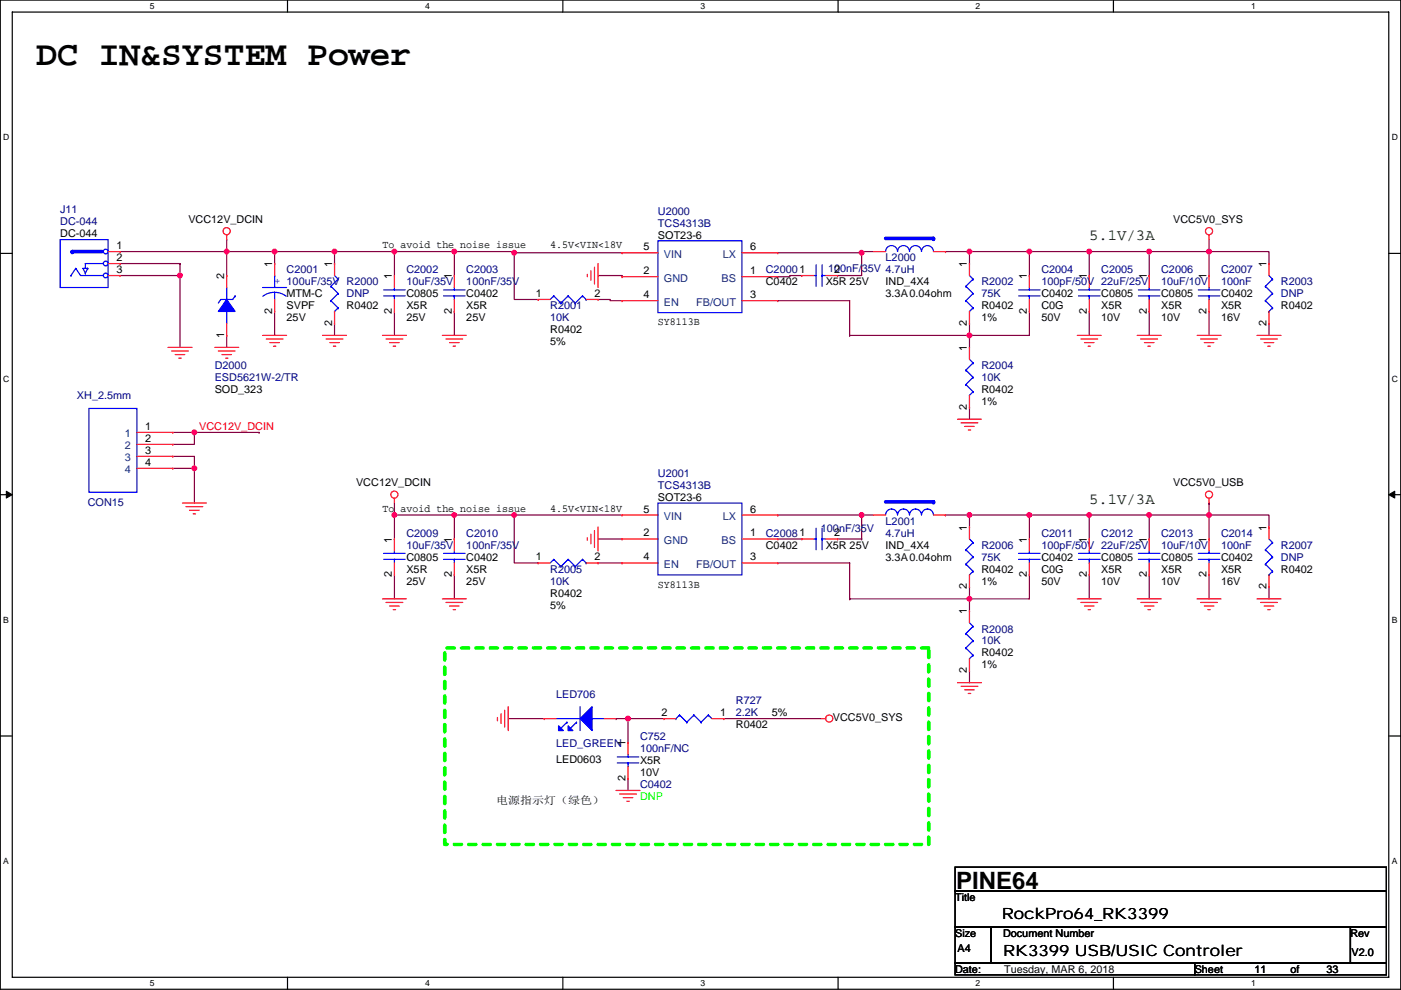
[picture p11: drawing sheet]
<svg xmlns="http://www.w3.org/2000/svg" width="297mm" height="210mm" viewBox="0 0 297 210" stroke-linecap="round" stroke-linejoin="round" font-family="sans-serif">
<path d="M.1 0h296.9v209.8h-296.9zM2.6 2.6h291.8v204.7h-291.8z" fill="none" stroke="#000" stroke-width=".25"/>
<g fill="#fff">
<path d="M31.8 .3h1v2h-1z"/>
<path d="M31.8 207.5h1v2.1h-1z"/>
</g>
<path d="M61 0v2.6M61 207.3v2.5" fill="none" stroke="#000" stroke-width=".25"/>
<g fill="#fff">
<path d="M90.1 .3h1v2h-1z"/>
<path d="M90.1 207.5h1v2.1h-1z"/>
</g>
<path d="M119.3 0v2.6M119.3 207.3v2.5" fill="none" stroke="#000" stroke-width=".25"/>
<g fill="#fff">
<path d="M148.5 .3h1v2h-1z"/>
<path d="M148.5 207.5h1v2.1h-1z"/>
</g>
<path d="M177.7 0v2.6M177.7 207.3v2.5" fill="none" stroke="#000" stroke-width=".25"/>
<g fill="#fff">
<path d="M206.9 .3h1v2h-1z"/>
<path d="M206.9 207.5h1v2.1h-1z"/>
</g>
<path d="M236.1 0v2.6M236.1 207.3v2.5" fill="none" stroke="#000" stroke-width=".25"/>
<g fill="#fff">
<path d="M265.2 .3h1v2h-1z"/>
<path d="M265.2 207.5h1v2.1h-1z"/>
<path d="M.7 28.2h1.3v2h-1.3z"/>
<path d="M295.1 28.2h1.3v2h-1.3z"/>
<path d="M.7 79.3h1.3v2.1h-1.3z"/>
<path d="M295.1 79.3h1.3v2.1h-1.3z"/>
</g>
<path d="M.1 53.7h2.5M294.4 53.7h2.6" fill="none" stroke="#000" stroke-width=".25"/>
<g fill="#fff">
<path d="M.7 130.5h1.2v2h-1.2z"/>
<path d="M295.1 130.5h1.2v2h-1.2z"/>
</g>
<path d="M.1 104.9h2.5M294.4 104.9h2.6" fill="none" stroke="#000" stroke-width=".25"/>
<path d="M1.3 104.2l1.3 .7-1.3 .7zM294.4 104.9l1.3-.7v1.4z" fill="#000" stroke="#000" stroke-width=".21"/>
<g fill="#fff">
<path d="M.7 181.7h1.2v2h-1.2z"/>
<path d="M295.1 181.7h1.2v2h-1.2z"/>
</g>
<path d="M.1 156.1h2.5M294.4 156.1h2.6M202.5 196.6h7.6v7.6h-7.6zM202.5 183.9h91.4v5.1h-91.4zM202.5 189h91.4v7.6h-91.4zM210.1 196.6h76.2v7.6h-76.2zM286.3 196.6h7.6v7.6h-7.6zM202.5 204.2h50.8v2.6h-50.8zM253.3 204.2h40.6v2.6h-40.6z" fill="none" stroke="#000" stroke-width=".25"/>
<path d="M94.3 137.4h102.6v41.7h-102.6z" fill="none" stroke="#0f0" stroke-width=".76" stroke-dasharray="1.5 1.5"/>
<g fill="none" stroke="#800040" stroke-width=".25">
<path d="M25.5 53.4h22.6M25.5 58.4h12.7M25.5 55.9h12.7M38.2 55.9h.1M38.2 58.4v15.3M38.2 55.9v2.5M48.1 50.8v2.6M48.1 53.4h10.1M48.1 53.4h.1M48.1 53.4v5M58.2 53.4h12.7M58.2 53.4h.1"/>
<path d="M58.2 53.4v2.5M70.9 55.9h.1M70.9 53.4h12.7M70.9 53.4v2.5M83.6 53.4h12.7M83.6 53.4v5M83.6 53.4h.1M96.3 53.4h.1M96.3 53.4h12.7v.2M96.3 53.4v5M109 53.6v9.9h5.1M109 53.6h.1"/>
<path d="M109 53.6h22.9M126.8 58.4h5.1v.3M164.9 53.6h17.8M170 58.4h-2.6v.3h-2.5M182.7 53.6v4.8h-5.1M182.7 53.6h.1M185.2 53.4h-2.5v.2M200.5 53.4h5M205.5 53.4h12.7M205.5 53.4h.1M205.5 53.4v2.5M218.2 53.4v5"/>
<path d="M218.2 53.4h.1M218.2 53.4h12.7M230.9 53.4h12.7M230.9 53.4v5M243.6 53.4h.1M243.6 53.4h12.7M243.6 53.4v5M256.3 53.4h.1M256.3 50.8v2.6M256.3 53.4h12.7v2.5M256.3 53.4v5M48.1 71.1v2.6"/>
<path d="M58.2 66.1v5M70.9 68.6v2.5M83.6 66.1v5M96.3 66.1v5M126.8 63.5h2.5v.3h2.6M164.9 63.8h15.2v7.3M180.1 71.1h.1M180.1 71.1h25.4M205.5 68.6v2.5M205.5 71.1v2.6M218.2 66.1v5h-12.7M230.9 66.1v5"/>
<path d="M243.6 66.1v5M256.3 66.1v5M269 68.6v2.5M36.6 96.8h4.6v2.5M36.6 91.7h4.6M36.6 99.3h4.6M41.2 91.7h.1M41.2 99.3h.1M41.2 99.3v7.4M54.9 91.7h-13.7v2.6h-4.6M54.9 91.7h.1M205.5 86.4v2.5"/>
<path d="M83.6 109.2h.1M83.6 106.7v2.5M96.3 109.2v5.1M96.3 109.2h12.7M96.3 109.2h-12.7v5.1M96.3 109.2h.1M109 109.2v10.2h5.1M109 109.2h.1M109 109.2h22.9M126.8 114.3h5.1M126.8 119.4h5.1M164.9 114.3h5.1"/>
<path d="M164.9 119.4h15.2v7.6M164.9 109.2h17.8M177.6 114.3h5.1M182.7 114.3h.1M182.7 109.2h2.5M182.7 109.2v5.1M200.5 109.2h5M205.5 109.2h12.7M205.5 109.2h.1M205.5 109.2v2.6M218.2 109.2v5.1M218.2 109.2h.1"/>
<path d="M218.2 109.2h25.4M230.9 109.2h.1M230.9 109.2v5.1M243.6 109.2v5.1M243.6 109.2h12.7M256.3 109.2v5.1M256.3 106.7h.1M256.3 109.2h12.7v2.6M256.3 106.7v2.5M83.6 121.9v5.1M96.3 121.9v5.1M180.1 127h.1"/>
<path d="M180.1 127h25.4M205.5 124.5v2.5M205.5 127v2.6M218.2 121.9v5.1h-12.7M230.9 121.9v5.1M243.6 121.9v5.1M256.3 121.9v5.1M269 124.5v2.5M107.8 152.4h7.6M130.6 152.4h.1M130.6 152.4h2.6M133.2 152.4h7.6"/>
<path d="M133.2 152.4h.1M133.2 152.4v5.1M153.5 152.4h20.5M205.5 142.3v2.5M133.2 165.1v2.6"/>
</g>
<g fill="#f0f" stroke="#f0f" stroke-width=".25">
<circle cx="38.1" cy="58.4" r=".5"/>
<circle cx="109" cy="53.6" r=".5"/>
<circle cx="182.7" cy="53.6" r=".5"/>
<circle cx="205.5" cy="53.3" r=".5"/>
<circle cx="205.5" cy="71.1" r=".5"/>
<circle cx="230.9" cy="53.3" r=".5"/>
<circle cx="218.2" cy="53.3" r=".5"/>
<circle cx="243.6" cy="53.3" r=".5"/>
<circle cx="109" cy="109.2" r=".5"/>
<circle cx="182.7" cy="109.2" r=".5"/>
<circle cx="205.5" cy="109.2" r=".5"/>
<circle cx="205.5" cy="127" r=".5"/>
<circle cx="230.9" cy="109.2" r=".5"/>
<circle cx="218.2" cy="109.2" r=".5"/>
<circle cx="243.6" cy="109.2" r=".5"/>
<circle cx="256.3" cy="109.2" r=".5"/>
<circle cx="96.3" cy="109.2" r=".5"/>
<circle cx="83.6" cy="109.2" r=".5"/>
<circle cx="256.3" cy="53.3" r=".5"/>
<circle cx="96.3" cy="53.3" r=".5"/>
<circle cx="48.1" cy="53.3" r=".5"/>
<circle cx="58.2" cy="53.3" r=".5"/>
<circle cx="70.9" cy="53.3" r=".5"/>
<circle cx="83.6" cy="53.3" r=".5"/>
<circle cx="41.2" cy="91.7" r=".5"/>
<circle cx="41.2" cy="99.3" r=".5"/>
<circle cx="133.1" cy="152.4" r=".5"/>
</g>
<g fill="none" stroke="#f00" stroke-width=".25">
<path d="M22.9 58.4h2.6M22.9 55.9h2.6M22.9 53.4h2.6M25.5 58.4h.1M25.5 55.9h.1M25.5 53.4h.1M48.1 49.8v1M48.1 58.4h.1M48.1 58.4v2.6M58.2 55.9h.1M58.2 55.9v2.5M70.9 55.9h.1"/>
<path d="M70.9 55.9v2.5M83.6 58.4h.1M83.6 58.4v2.6M96.3 58.4h.1M96.3 58.4v2.6M124.5 58.2v.5M125.3 57.4v2.1M126 56.7v3.5M126.8 55.9v5.1M131.9 58.7h.1M131.9 53.6h.1M131.9 58.7h7.6"/>
<path d="M131.9 53.6h7.6M157.3 58.7h7.6M157.3 53.6h7.6M164.9 53.6h.1M164.9 58.7h.1M170 58.4h.1M170 58.4h2.5M175.1 58.4h2.5M177.6 58.4h.1M185.2 53.4h2.6M197.9 53.4h2.6M200.5 53.4h.1"/>
<path d="M205.5 55.9h.1M205.5 55.9v2.5M218.2 58.4h.1M218.2 58.4v2.6M230.9 58.4h.1M230.9 58.4v2.6M243.6 58.4h.1M243.6 58.4v2.6M256.3 49.8v1M256.3 58.4h.1M256.3 58.4v2.6M269 55.9h.1"/>
<path d="M269 55.9v2.5M35.6 73.7h5.1M36.4 74.4h3.5M37.1 75.2h2.1M37.9 76h.5M45.5 73.7h5.1M46.3 74.4h3.5M47.1 75.2h2M47.8 76h.5M48.1 71.1h.1M48.1 68.6v2.5M55.7 71.1h5.1"/>
<path d="M56.4 71.9h3.6M57.2 72.7h2M58 73.4h.5M58.2 66.1h.1M58.2 63.5v2.6M68.4 71.1h5.1M69.1 71.9h3.6M69.9 72.7h2M70.7 73.4h.5M70.9 68.6h.1M70.9 66.1v2.5M81.1 71.1h5.1"/>
<path d="M81.8 71.9h3.6M82.6 72.7h2M83.4 73.4h.5M83.6 66.1h.1M83.6 63.5v2.6M93.8 71.1h5.1M94.5 71.9h3.6M95.3 72.7h2M96.1 73.4h.5M96.3 66.1h.1M96.3 63.5v2.6M114.1 63.5h.1"/>
<path d="M114.1 63.5h2.5M124.3 63.5h2.5M126.8 63.5h.1M131.9 63.8h.1M131.9 63.8h7.6M157.3 63.8h7.6M164.9 63.8h.1M205.5 73.7h.1M205.5 68.6h.1M205.5 66.1v2.5M205.5 73.7v2.5M218.2 66.1h.1"/>
<path d="M218.2 63.5v2.6M228.4 71.1h5.1M229.2 71.9h3.5M229.9 72.7h2.1M230.7 73.4h.5M230.9 66.1h.1M230.9 63.5v2.6M241.1 71.1h5.1M241.9 71.9h3.5M242.6 72.7h2.1M243.4 73.4h.5M243.6 66.1h.1"/>
<path d="M243.6 63.5v2.6M253.8 71.1h5.1M254.6 71.9h3.5M255.3 72.7h2.1M256.1 73.4h.5M256.3 66.1h.1M256.3 63.5v2.6M266.5 71.1h5.1M267.3 71.9h3.5M268 72.7h2.1M268.8 73.4h.5M269 68.6h.1"/>
<path d="M269 66.1v2.5M29 99.3h7.6M29 96.8h7.6M29 94.3h7.6M29 91.7h7.6M36.6 99.3h.1M36.6 96.8h.1M36.6 94.3h.1M36.6 91.7h.1M203 88.9h5.1M203.8 89.7h3.5M204.5 90.4h2.1"/>
<path d="M205.3 91.2h.5M205.5 86.4h.1M205.5 83.8v2.6M38.7 106.7h5M39.4 107.5h3.6M40.2 108.2h2M41 109h.5M83.6 105.7v1M83.6 114.3h.1M83.6 114.3v2.6M83.6 119.4v2.5M96.3 114.3h.1"/>
<path d="M96.3 114.3v2.6M96.3 119.4v2.5M114.1 119.4h.1M114.1 119.4h2.5M124.3 119.4h2.5M124.5 114.1v.5M125.3 113.3v2M126 112.5v3.6M126.8 111.8v5.1M126.8 119.4h.1M131.9 119.4h.1M131.9 114.3h.1"/>
<path d="M131.9 109.2h.1M131.9 119.4h7.6M131.9 114.3h7.6M131.9 109.2h7.6M157.3 119.4h7.6M157.3 114.3h7.6M157.3 109.2h7.6M164.9 109.2h.1M164.9 119.4h.1M164.9 114.3h.1M170 114.3h.1M170 114.3h2.5"/>
<path d="M175.1 114.3h2.5M177.6 114.3h.1M185.2 109.2h2.6M197.9 109.2h2.6M200.5 109.2h.1M205.5 111.8h.1M205.5 111.8v2.5M218.2 114.3h.1M218.2 114.3v2.6M218.2 119.4v2.5M230.9 114.3h.1M230.9 114.3v2.6"/>
<path d="M230.9 119.4v2.5M243.6 114.3h.1M243.6 114.3v2.6M243.6 119.4v2.5M256.3 105.7v1M256.3 114.3h.1M256.3 114.3v2.6M256.3 119.4v2.5M269 111.8h.1M269 111.8v2.5M81.1 127h5.1M81.8 127.8h3.6"/>
<path d="M82.6 128.5h2M83.4 129.3h.5M83.6 121.9h.1M93.8 127h5.1M94.5 127.8h3.6M95.3 128.5h2M96.1 129.3h.5M96.3 121.9h.1M205.5 129.6h.1M205.5 124.5h.1M205.5 121.9v2.6M205.5 129.6v2.5"/>
<path d="M205.5 139.7v2.6M218.2 121.9h.1M228.4 127h5.1M229.2 127.8h3.5M229.9 128.5h2.1M230.7 129.3h.5M230.9 121.9h.1M241.1 127h5.1M241.9 127.8h3.5M242.6 128.5h2.1M243.4 129.3h.5M243.6 121.9h.1"/>
<path d="M253.8 127h5.1M254.6 127.8h3.5M255.3 128.5h2.1M256.1 129.3h.5M256.3 121.9h.1M266.5 127h5.1M267.3 127.8h3.5M268 128.5h2.1M268.8 129.3h.5M269 124.5h.1M269 121.9v2.6M105.5 152.7h.1"/>
<path d="M105.5 152.2v.5M106.2 151.4v2M107 150.6v3.6M107.8 149.9v5.1M115.4 152.4h.1M115.4 152.4h2.5M128.1 152.4h2.5M133.2 157.5h.1M133.2 157.5v2.5M140.8 152.4h.1M140.8 152.4h2.5M150.9 152.4h2.6"/>
<path d="M153.5 152.4h.1M174 152.4h1.1M203 144.8h5.1M203.8 145.6h3.5M204.5 146.3h2.1M205.3 147.1h.5M205.5 142.3h.1M130.6 167.7h5.1M131.4 168.4h3.5M132.1 169.2h2.1M132.9 169.9h.5M133.2 165.1h.1"/>
<path d="M133.2 162.6v2.5"/>
<circle cx="48.1" cy="49" r=".76"/>
<circle cx="256.3" cy="49" r=".76"/>
<circle cx="83.6" cy="104.9" r=".76"/>
<circle cx="256.3" cy="104.9" r=".76"/>
<circle cx="175.8" cy="152.4" r=".76"/>
</g>
<g fill="none" stroke="#00f" stroke-width=".25">
<path d="M12.8 50.8h10.1v10.2h-10.1zM15 58.4h.1M16.1 56.9l1 1.5h4.8M16.1 56.9h.1M16.1 56.9l-1.1 1.5M18.1 57.9h.1M18.6 56.9h.1M18.6 56.9h-1l.5 1M18.6 56.9l-.5 1M21.9 55.9h-3.8v1M58.2 58.4h.1M58.2 58.4v2.6"/>
<path d="M70.9 58.4l.8 .8M71.7 59.2h.1M71.7 59.2l-1.5 1.5M139.5 51.1h17.8v15.2h-17.8zM172.5 58.4h.5M173 56.2v4.5M174.3 56.2v4.5M174.3 58.4h.1M174.3 58.4h.8M187.8 53.3a1.26 1.26 0 0 1 1.2-1.2 1.26 1.26 0 0 1 1.3 1.2 1.27 1.27 0 0 1 1.3-1.2 1.27 1.27 0 0 1 1.2 1.2 1.27 1.27 0 0 1 1.3-1.2 1.27 1.27 0 0 1 1.3 1.2 1.27 1.27 0 0 1 1.2-1.2 1.27 1.27 0 0 1 1.3 1.2M205.5 58.4l.8 .8M206.3 59.2h.1"/>
<path d="M206.3 59.2l-1.5 1.5M269 58.4l.8 .8M269.8 59.2h.1M269.8 59.2l-1.5 1.5M48.1 66.1v2.5M48.1 61v2.5M49.8 62.8l-.5 .7h-2.5l-.5 .8M49.8 62.8h.1M55.7 61h5.1M55.7 62.8a4.1 4.1 0 0 1 5 0M58.2 62v1.5M70.2 60.7h.1"/>
<path d="M70.2 63.8h.1M70.2 60.7l1.5 1.6M70.2 63.8l1.5 1.5M70.9 66.1h.1M71.7 62.3h.1M71.7 65.3h.1M71.7 62.3l-1.5 1.5M71.7 65.3l-.8 .8M81.3 62.8h4.6M81.3 61.5h4.6M83.6 61v.5M83.6 62.8h.1"/>
<path d="M83.6 62.8v.7M94 62.8h4.6M94 61.5h4.6M96.3 61v.5M96.3 62.8h.1M96.3 62.8v.7M117.4 62.8h.1M117.4 62.8l-.8 .7M117.4 62.8l1.5 1.5M118.9 64.3h.1M120.5 62.8h.1M120.5 62.8l-1.6 1.5"/>
<path d="M120.5 62.8l1.5 1.5M122 64.3h.1M123.5 62.8h.1M123.5 62.8l-1.5 1.5M123.5 62.8l.8 .7M124.3 63.5h.1M204.8 78.5h.1M204.8 60.7h.1M204.8 63.8h.1M204.8 78.5l1.5 1.5M204.8 60.7l1.5 1.6M204.8 63.8l1.5 1.5"/>
<path d="M205.5 66.1h.1M205.5 76.2l.8 .8M206.3 77h.1M206.3 62.3h.1M206.3 65.3h.1M206.3 77l-1.5 1.5M206.3 62.3l-1.5 1.5M206.3 65.3l-.8 .8M216 62.8h4.5M216 61.5h4.5M218.2 61v.5M218.2 62.8h.1"/>
<path d="M218.2 62.8v.7M228.7 62.8h4.5M228.7 61.5h4.5M230.9 61v.5M230.9 62.8h.1M230.9 62.8v.7M241.4 62.8h4.5M241.4 61.5h4.5M243.6 61v.5M243.6 62.8h.1M243.6 62.8v.7M254.1 62.8h4.5"/>
<path d="M254.1 61.5h4.5M256.3 61v.5M256.3 62.8h.1M256.3 62.8v.7M268.3 60.7h.1M268.3 63.8h.1M268.3 60.7l1.5 1.6M268.3 63.8l1.5 1.5M269 66.1h.1M269.8 62.3h.1M269.8 65.3h.1M269.8 62.3l-1.5 1.5"/>
<path d="M269.8 65.3l-.8 .8M18.9 86.6h10.1v17.8h-10.1zM204.8 81.6h.1M204.8 81.6l1.5 1.5M205.5 83.8h.1M206.3 80h.1M206.3 83.1h.1M206.3 80l-1.5 1.6M206.3 83.1l-.8 .7M81.3 118.6h4.6M81.3 117.4h4.6M83.6 116.9v.5"/>
<path d="M83.6 118.6h.1M83.6 118.6v.8M94 118.6h4.6M94 117.4h4.6M96.3 116.9v.5M96.3 118.6h.1M96.3 118.6v.8M117.4 118.6h.1M117.4 118.6l-.8 .8M117.4 118.6l1.5 1.6M120.5 118.6h.1M120.5 118.6l-1.6 1.6"/>
<path d="M120.5 118.6l1.5 1.6M123.5 118.6h.1M123.5 118.6l-1.5 1.6M123.5 118.6l.8 .8M124.3 119.4h.1M139.5 106.7h17.8v15.2h-17.8zM172.5 114.3h.5M173 112v4.6M174.3 112v4.6M174.3 114.3h.1M174.3 114.3h.8M187.8 109.2a1.26 1.26 0 0 1 1.2-1.2 1.26 1.26 0 0 1 1.3 1.2 1.27 1.27 0 0 1 1.3-1.2 1.27 1.27 0 0 1 1.2 1.2 1.27 1.27 0 0 1 1.3-1.2 1.27 1.27 0 0 1 1.3 1.2 1.27 1.27 0 0 1 1.2-1.2 1.27 1.27 0 0 1 1.3 1.2"/>
<path d="M204.8 116.6h.1M204.8 119.7h.1M204.8 116.6l1.5 1.5M204.8 119.7l1.5 1.5M205.5 114.3l.8 .8M206.3 115.1h.1M206.3 118.1h.1M206.3 115.1l-1.5 1.5M206.3 118.1l-1.5 1.6M216 118.6h4.5M216 117.4h4.5M218.2 116.9v.5"/>
<path d="M218.2 118.6h.1M218.2 118.6v.8M228.7 118.6h4.5M228.7 117.4h4.5M230.9 116.9v.5M230.9 118.6h.1M230.9 118.6v.8M241.4 118.6h4.5M241.4 117.4h4.5M243.6 116.9v.5M243.6 118.6h.1M243.6 118.6v.8"/>
<path d="M254.1 118.6h4.5M254.1 117.4h4.5M256.3 116.9v.5M256.3 118.6h.1M256.3 118.6v.8M268.3 116.6h.1M268.3 119.7h.1M268.3 116.6l1.5 1.5M268.3 119.7l1.5 1.5M269 114.3l.8 .8M269.8 115.1h.1M269.8 118.1h.1"/>
<path d="M269.8 115.1l-1.5 1.5M269.8 118.1l-1.5 1.6M118.9 120.2h.1M122 120.2h.1M204.8 134.4h.1M204.8 137.4h.1M204.8 134.4l1.5 1.5M204.8 137.4l1.5 1.6M205.5 139.7h.1M205.5 121.9h.1M205.5 132.1l.8 .8M206.3 132.9h.1"/>
<path d="M206.3 135.9h.1M206.3 139h.1M206.3 121.2h.1M206.3 132.9l-1.5 1.5M206.3 135.9l-1.5 1.5M206.3 139l-.8 .7M206.3 121.2l-.8 .7M269 121.9h.1M269.8 121.2h.1M269.8 121.2l-.8 .7M117.9 152.4h5.1M120.2 153.2h.1"/>
<path d="M120.2 153.2l-1.3 1.3M122.2 153.2h.1M122.2 153.2l-1.2 1.3M123 149.9v5.1M125.5 152.4h2.6M143.3 152.4h.1M144.1 151.7h.1M144.1 151.7l1.5 1.5M144.1 151.7l-.8 .7M145.6 153.2h.1M147.1 151.7h.1M147.1 151.7l1.6 1.5"/>
<path d="M147.1 151.7l-1.5 1.5M148.7 153.2h.1M150.2 151.7h.1M150.2 151.7l.7 .7M150.2 151.7l-1.5 1.5M130.9 161.8h4.5M130.9 160.5h4.5M133.2 160v.5M133.2 161.8h.1M133.2 161.8v.8"/>
<circle cx="22.4" cy="58.4" r=".5"/>
<circle cx="22.4" cy="55.9" r=".5"/>
<circle cx="22.4" cy="53.3" r=".5"/>
</g>
<path d="M15.3 53.4h.1M15.3 53.4h6.4M187.8 50.6h10.1M197.9 50.6h.1M187.8 106.4h10.1M197.9 106.4h.1" fill="none" stroke="#00f" stroke-width=".76"/>
<g fill="#00f" stroke="#00f" stroke-width=".25">
<path d="M123 152.4l2.5-2.5v5.1z" fill-rule="evenodd"/>
<path d="M120.5 153.9l1 1.1h-1z" fill-rule="evenodd"/>
<path d="M118.4 153.9l1 1.1h-1z" fill-rule="evenodd"/>
<path d="M48.1 63.5l1.7 2.6h-3.5z" fill-rule="evenodd"/>
</g>
<text font-size="7.4" x="7.7" y="13.8">DC IN&amp;SYSTEM Power</text>
<text font-size="5.1" x="202.8" y="188.6">PINE64</text>
<g font-size="3.3" fill="#004000">
<text x="230.9" y="50.9">5.1V/3A</text>
<text x="230.9" y="106.8">5.1V/3A</text>
</g>
<g font-size="3.3">
<text x="212.4" y="194.9">RockPro64_RK3399</text>
<text x="212.7" y="202.8">RK3399 USB/USIC Controler</text>
</g>
<g font-size="2.3" fill="#000080">
<text x="12.8" y="47.8">DC-044</text>
<text x="12.8" y="45.3">J11</text>
<text x="139.5" y="45.5">U2000</text>
<text x="139.5" y="48">TCS4313B</text>
<text x="60.8" y="58">C2001</text>
<text x="86.2" y="58">C2002</text>
<text x="98.9" y="58">C2003</text>
<text x="162.4" y="58">C20001</text>
<text x="175.6" y="57.7">100nF/35V 4.7uH</text>
<text x="187.8" y="55.4">L2000</text>
<text x="220.8" y="58">C2004</text>
<text x="233.5" y="58">C2005</text>
<text x="246.2" y="58">C2006</text>
<text x="258.9" y="58">C2007</text>
<text x="73.5" y="63">DNP</text>
<text x="86.2" y="60.5">10uF/35V</text>
<text x="98.9" y="60.5">100nF/35V</text>
<text x="116.6" y="65.6">R2001</text>
<text x="208.1" y="60.5">R2002</text>
<text x="208.1" y="63">75K</text>
<text x="220.8" y="60.5">100pF/50V 22uF/25V</text>
<text x="246.2" y="60.5">10uF/10V</text>
<text x="258.9" y="60.5">100nF</text>
<text x="271.6" y="60.5">R2003</text>
<text x="271.6" y="63">DNP</text>
<text x="116.6" y="68.1">10K</text>
<text x="45.5" y="78.3">D2000</text>
<text x="45.5" y="80.8">ESD5621W-2/TR</text>
<text x="208.1" y="78.3">R2004</text>
<text x="208.1" y="80.8">10K</text>
<text x="16.3" y="84.6">XH_2.5mm</text>
<text x="139.5" y="101.1">U2001</text>
<text x="18.6" y="107.2">CON15</text>
<text x="139.5" y="103.7">TCS4313B</text>
<text x="86.2" y="113.8">C2009</text>
<text x="98.9" y="113.8">C2010</text>
<text x="162.4" y="113.8">C20081</text>
<text x="174.1" y="112.8">100nF/35V</text>
<text x="187.8" y="111.3">L2001</text>
<text x="187.8" y="113.8">4.7uH</text>
<text x="220.8" y="113.8">C2011</text>
<text x="233.5" y="113.8">C2012</text>
<text x="246.2" y="113.8">C2013</text>
<text x="258.9" y="113.8">C2014</text>
<text x="86.2" y="116.4">10uF/35V</text>
<text x="98.9" y="116.4">100nF/35V</text>
<text x="208.1" y="116.4">R2006</text>
<text x="208.1" y="118.9">75K</text>
<text x="220.8" y="116.4">100pF/50V 22uF/25V</text>
<text x="246.2" y="116.4">10uF/10V</text>
<text x="258.9" y="116.4">100nF</text>
<text x="271.6" y="116.4">R2007</text>
<text x="271.6" y="118.9">DNP</text>
<text x="116.6" y="121.5">R2005</text>
<text x="116.6" y="124">10K</text>
<text x="208.1" y="134.2">R2008</text>
<text x="208.1" y="136.7">10K</text>
<text x="117.9" y="148.1">LED706</text>
<text x="156" y="149.4">R727</text>
<text x="156" y="151.9">2.2K</text>
<text x="117.9" y="158.5">LED_GREEN</text>
<text x="135.7" y="157">C752</text>
<text x="135.7" y="159.6">100nF/NC</text>
<text x="135.7" y="167.2">C0402</text>
</g>
<g font-size="2.3">
<text x="39.9" y="47.3">VCC12V_DCIN</text>
<text x="248.7" y="47.3">VCC5V0_SYS</text>
<text x="12.8" y="50.3">DC-044</text>
<text x="24.7" y="52.8">1</text>
<text x="81.1" y="52.6">To avoid the noise issue</text>
<text x="116.6" y="52.6">4.5V&lt;VIN&lt;18V</text>
<text x="136.5" y="53.1">5</text>
<text x="139.5" y="50.6">SOT23-6</text>
<text x="159.1" y="53.1">6</text>
<text x="24.7" y="57.9">3</text>
<text x="24.7" y="55.4">2</text>
<text x="47.5" y="59.2" transform="rotate(-90 47.5 59.2)">2</text>
<text x="57.7" y="56.7" transform="rotate(-90 57.7 56.7)">1</text>
<text x="70.4" y="56.7" transform="rotate(-90 70.4 56.7)">1</text>
<text x="83.1" y="59.2" transform="rotate(-90 83.1 59.2)">1</text>
<text x="95.8" y="59.2" transform="rotate(-90 95.8 59.2)">1</text>
<text x="136.5" y="58.2">2</text>
<text x="159.1" y="58.2">1</text>
<text x="176.8" y="57.9">2</text>
<text x="205" y="56.7" transform="rotate(-90 205 56.7)">1</text>
<text x="217.7" y="59.2" transform="rotate(-90 217.7 59.2)">1</text>
<text x="230.4" y="59.2" transform="rotate(-90 230.4 59.2)">1</text>
<text x="243.1" y="59.2" transform="rotate(-90 243.1 59.2)">1</text>
<text x="255.8" y="59.2" transform="rotate(-90 255.8 59.2)">1</text>
<text x="268.5" y="56.7" transform="rotate(-90 268.5 56.7)">1</text>
<text x="60.8" y="63">MTM-C</text>
<text x="60.8" y="65.6">SVPF</text>
<text x="73.5" y="65.6">R0402</text>
<text x="86.2" y="63">C0805</text>
<text x="86.2" y="65.6">X5R</text>
<text x="98.9" y="63">C0402</text>
<text x="98.9" y="65.6">X5R</text>
<text x="113.6" y="63">1</text>
<text x="126" y="63">2</text>
<text x="136.5" y="63.2">4</text>
<text x="159.1" y="63.2">3</text>
<text x="162.4" y="60.5">C0402</text>
<text x="175.1" y="60.5">X5R 25V</text>
<text x="187.8" y="60.5">IND_4X4</text>
<text x="187.8" y="63">3.3A0.04ohm</text>
<text x="208.1" y="65.6">R0402</text>
<text x="220.8" y="63">C0402</text>
<text x="220.8" y="65.6">C0G</text>
<text x="233.5" y="63">C0805</text>
<text x="233.5" y="65.6">X5R</text>
<text x="246.2" y="63">C0805</text>
<text x="246.2" y="65.6">X5R</text>
<text x="258.9" y="63">C0402</text>
<text x="258.9" y="65.6">X5R</text>
<text x="271.6" y="65.6">R0402</text>
<text x="47.5" y="71.7" transform="rotate(-90 47.5 71.7)">1</text>
<text x="57.7" y="66.6" transform="rotate(-90 57.7 66.6)">2</text>
<text x="60.8" y="68.1">25V</text>
<text x="70.4" y="69.1" transform="rotate(-90 70.4 69.1)">2</text>
<text x="83.1" y="66.6" transform="rotate(-90 83.1 66.6)">2</text>
<text x="86.2" y="68.1">25V</text>
<text x="95.8" y="66.6" transform="rotate(-90 95.8 66.6)">2</text>
<text x="98.9" y="68.1">25V</text>
<text x="116.6" y="70.7">R0402</text>
<text x="139.5" y="68.9">SY8113B</text>
<text x="205" y="69.1" transform="rotate(-90 205 69.1)">2</text>
<text x="208.1" y="68.1">1%</text>
<text x="217.7" y="66.6" transform="rotate(-90 217.7 66.6)">2</text>
<text x="220.8" y="68.1">50V</text>
<text x="230.4" y="66.6" transform="rotate(-90 230.4 66.6)">2</text>
<text x="233.5" y="68.1">10V</text>
<text x="243.1" y="66.6" transform="rotate(-90 243.1 66.6)">2</text>
<text x="246.2" y="68.1">10V</text>
<text x="255.8" y="66.6" transform="rotate(-90 255.8 66.6)">2</text>
<text x="258.9" y="68.1">16V</text>
<text x="268.5" y="69.1" transform="rotate(-90 268.5 69.1)">2</text>
<text x="116.6" y="73.2">5%</text>
<text x="205" y="74.4" transform="rotate(-90 205 74.4)">1</text>
<text x="45.5" y="83.4">SOD_323</text>
<text x="208.1" y="83.4">R0402</text>
<text x="205" y="86.9" transform="rotate(-90 205 86.9)">2</text>
<text x="208.1" y="85.9">1%</text>
<text x="30.8" y="93.7">2</text>
<text x="30.8" y="91.2">1</text>
<text x="30.8" y="98.8">4</text>
<text x="30.8" y="96.3">3</text>
<text x="75.5" y="103.2">VCC12V_DCIN</text>
<text x="139.5" y="106.2">SOT23-6</text>
<text x="248.7" y="103.2">VCC5V0_USB</text>
<text x="81.1" y="108.5">To avoid the noise issue</text>
<text x="116.6" y="108.5">4.5V&lt;VIN&lt;18V</text>
<text x="136.5" y="113.8">2</text>
<text x="136.5" y="108.7">5</text>
<text x="159.1" y="108.7">6</text>
<text x="159.1" y="113.8">1</text>
<text x="176.8" y="113.8">2</text>
<text x="205" y="112.5" transform="rotate(-90 205 112.5)">1</text>
<text x="268.5" y="112.5" transform="rotate(-90 268.5 112.5)">1</text>
<text x="83.1" y="115.1" transform="rotate(-90 83.1 115.1)">1</text>
<text x="86.2" y="118.9">C0805</text>
<text x="95.8" y="115.1" transform="rotate(-90 95.8 115.1)">1</text>
<text x="98.9" y="118.9">C0402</text>
<text x="113.6" y="118.9">1</text>
<text x="126" y="118.9">2</text>
<text x="136.5" y="118.9">4</text>
<text x="159.1" y="118.9">3</text>
<text x="162.4" y="116.4">C0402</text>
<text x="175.1" y="116.4">X5R 25V</text>
<text x="187.8" y="116.4">IND_4X4</text>
<text x="187.8" y="118.9">3.3A0.04ohm</text>
<text x="217.7" y="115.1" transform="rotate(-90 217.7 115.1)">1</text>
<text x="220.8" y="118.9">C0402</text>
<text x="230.4" y="115.1" transform="rotate(-90 230.4 115.1)">1</text>
<text x="233.5" y="118.9">C0805</text>
<text x="243.1" y="115.1" transform="rotate(-90 243.1 115.1)">1</text>
<text x="246.2" y="118.9">C0805</text>
<text x="255.8" y="115.1" transform="rotate(-90 255.8 115.1)">1</text>
<text x="258.9" y="118.9">C0402</text>
<text x="83.1" y="122.5" transform="rotate(-90 83.1 122.5)">2</text>
<text x="86.2" y="121.5">X5R</text>
<text x="86.2" y="124">25V</text>
<text x="95.8" y="122.5" transform="rotate(-90 95.8 122.5)">2</text>
<text x="98.9" y="121.5">X5R</text>
<text x="98.9" y="124">25V</text>
<text x="139.5" y="124.8">SY8113B</text>
<text x="205" y="125" transform="rotate(-90 205 125)">2</text>
<text x="208.1" y="121.5">R0402</text>
<text x="208.1" y="124">1%</text>
<text x="217.7" y="122.5" transform="rotate(-90 217.7 122.5)">2</text>
<text x="220.8" y="121.5">C0G</text>
<text x="220.8" y="124">50V</text>
<text x="230.4" y="122.5" transform="rotate(-90 230.4 122.5)">2</text>
<text x="233.5" y="121.5">X5R</text>
<text x="233.5" y="124">10V</text>
<text x="243.1" y="122.5" transform="rotate(-90 243.1 122.5)">2</text>
<text x="246.2" y="121.5">X5R</text>
<text x="246.2" y="124">10V</text>
<text x="255.8" y="122.5" transform="rotate(-90 255.8 122.5)">2</text>
<text x="258.9" y="121.5">X5R</text>
<text x="258.9" y="124">16V</text>
<text x="268.5" y="125" transform="rotate(-90 268.5 125)">2</text>
<text x="271.6" y="121.5">R0402</text>
<text x="116.6" y="126.5">R0402</text>
<text x="116.6" y="129.1">5%</text>
<text x="205" y="130.3" transform="rotate(-90 205 130.3)">1</text>
<text x="205" y="142.8" transform="rotate(-90 205 142.8)">2</text>
<text x="208.1" y="139.2">R0402</text>
<text x="208.1" y="141.8">1%</text>
<text x="140.3" y="151.9">2</text>
<text x="152.7" y="151.9">1</text>
<text x="156" y="154.5">R0402</text>
<text x="163.6" y="151.9">5%</text>
<text x="176.6" y="153">VCC5V0_SYS</text>
<text x="117.9" y="161.8">LED0603</text>
<text x="132.6" y="158.3" transform="rotate(-90 132.6 158.3)">1</text>
<text x="132.6" y="165.7" transform="rotate(-90 132.6 165.7)">2</text>
<text x="135.7" y="162.1">X5R</text>
<text x="135.7" y="164.6">10V</text>
<text x="105.2" y="170.5">电源指示灯（绿色）</text>
<text x="202.5" y="191.1">Title</text>
<text x="202.5" y="198.7">Size</text>
<text x="203" y="202">A4</text>
<text x="212.7" y="198.7">Document Number</text>
<text x="286.3" y="198.7">Rev</text>
<text x="286.6" y="202.7">V2.0</text>
<text x="202.5" y="206.3">Date:</text>
<text x="212.9" y="206.3">Tuesday, MAR 6, 2018</text>
<text x="253.3" y="206.3">Sheet</text>
<text x="266" y="206.3">11</text>
<text x="273.6" y="206.3">of</text>
<text x="281.2" y="206.3">33</text>
</g>
<g font-size="2.3" fill="#004080">
<text x="140.8" y="59.7">GND</text>
<text x="140.8" y="54.7">VIN</text>
<text x="153" y="59.7">BS</text>
<text x="153.2" y="54.7">LX</text>
<text x="140.8" y="64.8">EN</text>
<text x="147.6" y="64.8">FB/OUT</text>
<text x="26.5" y="95.3">2</text>
<text x="26.5" y="92.8">1</text>
<text x="26.5" y="100.4">4</text>
<text x="26.5" y="97.8">3</text>
<text x="140.8" y="110.3">VIN</text>
<text x="153.2" y="110.3">LX</text>
<text x="140.8" y="115.4">GND</text>
<text x="153" y="115.4">BS</text>
<text x="140.8" y="120.4">EN</text>
<text x="147.6" y="120.4">FB/OUT</text>
</g>
<text font-size="2.3" fill="#00f" x="58.2" y="60.3">+ 100uF/35V R2000</text>
<text font-size="2.3" fill="#f00" x="42.2" y="91.1">VCC12V_DCIN</text>
<text font-size="2.3" fill="#0f0" x="135.7" y="169.7">DNP</text>
<g font-size="1.8">
<text x="31.8" y="1.9">5</text>
<text x="90.1" y="1.9">4</text>
<text x="148.5" y="1.9">3</text>
<text x="206.9" y="1.9">2</text>
<text x="265.2" y="1.9">1</text>
<text x=".7" y="29.8">D</text>
<text x="295.1" y="29.8">D</text>
<text x=".7" y="81">C</text>
<text x="295.1" y="81">C</text>
<text x=".7" y="132.1">B</text>
<text x="295.1" y="132.1">B</text>
<text x=".7" y="183.3">A</text>
<text x="295.1" y="183.3">A</text>
<text x="31.8" y="209.2">5</text>
<text x="90.1" y="209.2">4</text>
<text x="148.5" y="209.2">3</text>
<text x="206.9" y="209.2">2</text>
<text x="265.2" y="209.2">1</text>
</g>
</svg>
